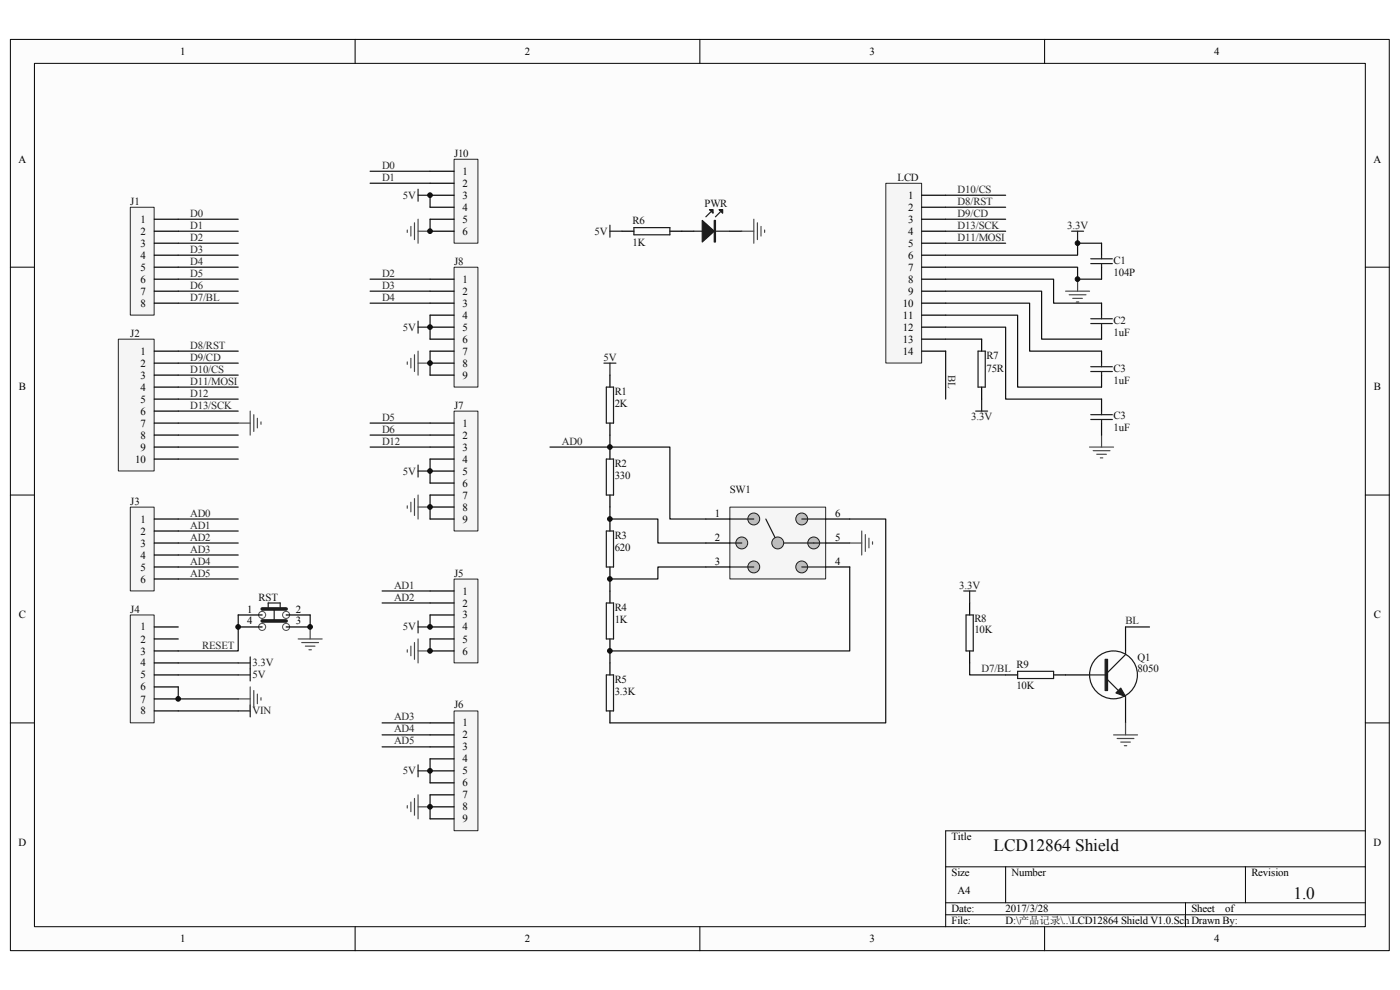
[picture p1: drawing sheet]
<svg xmlns="http://www.w3.org/2000/svg" width="297mm" height="210mm" viewBox="0 0 297 210" stroke-linecap="round" stroke-linejoin="round" font-family="sans-serif">
<path d="M2.2 8.4h292.5v193.3h-292.5z" fill="#fcfcfc"/>
<path d="M2.2 8.4h292.5v193.3h-292.5z" fill="none" stroke="#000" stroke-width=".21"/>
<path d="M7.3 13.5h282.3v183.1h-282.3z" fill="#fcfcfc"/>
<g fill="none" stroke="#000" stroke-width=".21">
<path d="M7.3 13.4h282.3v183.2h-282.3zM75.3 8.3v5.1M148.5 8.3v5.1M221.6 8.3v5.1M2.2 56.7h5.1M289.7 56.7h5M2.2 105h5.1M289.7 105h5M2.2 153.3h5.1M289.7 153.3h5M289.7 176.2h-89.1v20.4M75.3 196.6v5.1"/>
<path d="M148.5 196.6v5.1M200.6 183.9h89.1M200.6 191.5h89.1M200.6 194h89.1M213.3 183.9v7.6M221.6 196.6v5.1M251.5 191.5v5.1M264.2 183.9v7.6"/>
</g>
<path d="M27.7 44h5v22.8h-5z" fill="#f5f5f5"/>
<path d="M27.6 44h5.1v22.8h-5.1z" fill="none" stroke="#262626" stroke-width=".21"/>
<path d="M32.7 46.5h5.1M32.7 49h5.1M32.7 51.6h5.1M32.7 54.1h5.1M32.7 56.7h5.1M32.7 59.2h5.1M32.7 61.8h5.1M32.7 64.3h5.1" fill="none" stroke="#000" stroke-width=".25"/>
<path d="M25.1 72h7.6v27.9h-7.6z" fill="#f5f5f5"/>
<path d="M25.1 71.9h7.6v28h-7.6z" fill="none" stroke="#262626" stroke-width=".21"/>
<path d="M32.7 74.5h5.1M32.7 77h5.1M32.7 79.6h5.1M32.7 82.1h5.1M32.7 84.7h5.1M32.7 87.2h5.1M32.7 89.7h5.1M32.7 92.3h5.1M32.7 94.8h5.1M32.7 97.4h5.1" fill="none" stroke="#000" stroke-width=".25"/>
<path d="M27.7 107.6h5v17.7h-5z" fill="#f5f5f5"/>
<path d="M27.6 107.6h5.1v17.7h-5.1z" fill="none" stroke="#262626" stroke-width=".21"/>
<path d="M32.7 110.1h5.1M32.7 112.6h5.1M32.7 115.2h5.1M32.7 117.7h5.1M32.7 120.3h5.1M32.7 122.8h5.1" fill="none" stroke="#000" stroke-width=".25"/>
<path d="M27.7 130.5h5v22.8h-5z" fill="#f5f5f5"/>
<path d="M27.6 130.5h5.1v22.8h-5.1z" fill="none" stroke="#262626" stroke-width=".21"/>
<g fill="none" stroke="#000" stroke-width=".25">
<path d="M129.4 79.6v2.5M129.4 89.7v2.6M129.4 94.8v2.6M129.4 105v2.6M129.4 110.1v2.5M32.7 133h5.1M32.7 135.5h5.1M32.7 138.1h5.1M129.4 120.3v2.5M129.4 125.4v2.5M129.4 135.5v2.6M32.7 140.6h5.1"/>
<path d="M32.7 143.2h5.1M32.7 145.7h5.1M32.7 148.3h5.1M32.7 150.8h5.1M129.4 140.6v2.6M129.4 150.8v2.5"/>
</g>
<g fill="none" stroke="#0e0e0e" stroke-width=".25">
<path d="M37.8 46.5h12.7M37.8 49h12.7M37.8 51.6h12.7M37.8 54.1h12.7M37.8 56.7h12.7M37.8 59.2h12.7M37.8 61.8h12.7M37.8 64.3h12.7M37.8 74.5h12.7M37.8 77h12.7M37.8 79.6h12.7M37.8 82.1h12.7"/>
<path d="M37.8 84.7h12.7M37.8 87.2h12.7M37.8 89.7h12.7M37.8 110.1h12.7M37.8 112.6h12.7M37.8 115.2h12.7M37.8 117.7h12.7M37.8 120.3h12.7M37.8 122.8h12.7M37.8 140.6h12.7M37.8 143.2h12.7M37.8 150.8h12.7"/>
</g>
<path d="M128.6 97.4h1.6v7.6h-1.6zM128.6 82.1h1.6v7.6h-1.6zM128.6 112.6h1.6v7.7h-1.6zM128.6 127.9h1.6v7.6h-1.6zM50.5 150.8h2.6M53.1 149.5v2.6M128.6 143.2h1.6v7.6h-1.6z" fill="none" stroke="#1c1c1c" stroke-width=".25"/>
<path d="M50.5 89.7h2.6M53.1 87.2v5.1M53.8 88v3.5M54.6 88.7v2.1M55.4 89.5v.5M50.5 148.3h2.6M53.1 145.7v5.1M53.8 146.5v3.5M54.6 147.2v2.1M55.4 148v.5" fill="none" stroke="#4c4c4c" stroke-width=".25"/>
<path d="M154.9 107.6h20.3v15.2h-20.3z" fill="#f5f5f5"/>
<path d="M154.8 107.6h20.4v15.2h-20.4z" fill="none" stroke="#262626" stroke-width=".21"/>
<g fill="#c0c0c0" stroke="#1c1c1c" stroke-width=".21">
<circle cx="159.9" cy="120.3" r="1.26"/>
<circle cx="159.9" cy="110.1" r="1.26"/>
<circle cx="170.1" cy="110.1" r="1.26"/>
<circle cx="170.1" cy="120.3" r="1.26"/>
<circle cx="157.4" cy="115.2" r="1.26"/>
<circle cx="172.6" cy="115.2" r="1.26"/>
</g>
<path d="M154.8 115.2h2.6M154.8 110.1h5.1M162.5 110.1l2.5 5.1h10.2M170.1 110.1h5.1M154.8 120.3h5.1M170.1 120.3h5.1" fill="none" stroke="#1c1c1c" stroke-width=".25"/>
<circle cx="165" cy="115.2" r="1.26" fill="#c0c0c0" stroke="#1c1c1c" stroke-width=".21"/>
<g fill="none" stroke="#000" stroke-width=".25">
<path d="M131.9 49h2.6M142.1 49h5.1M154.8 49h2.6M149.7 110.1h5.1M149.7 115.2h5.1M175.2 110.1h5.1M175.2 115.2h5.1M149.7 120.3h5.1M175.2 120.3h5.1M205.7 127.9v2.5M205.7 138.1v2.5M238.8 133v5.1"/>
<path d="M213.3 143.2h2.6M223.5 143.2h7.6M238.8 148.3v5"/>
</g>
<path d="M129.4 107.6v2.5h10.2v5.1h10.1M180.3 110.1h7.6v43.2h-58.5M149.7 120.3h-10.1v2.5h-10.2v2.6M180.3 120.3v17.8h-50.9v2.5" fill="none" stroke="#0e0e0e" stroke-width=".25"/>
<g fill="none" stroke="#4c4c4c" stroke-width=".25">
<path d="M157.4 49h2.5M159.9 46.5v5.1M160.7 47.3v3.5M161.4 48v2.1M162.2 48.8v.5M180.3 115.2h2.5M182.8 112.6v5.1M183.6 113.4v3.6M184.3 114.2v2M185.1 114.9v.5M236.2 155.9h5.1M237 156.7h3.6"/>
<path d="M237.8 157.4h2M238.5 158.2h.5M238.8 153.3v2.6"/>
</g>
<g fill="none" stroke="#1c1c1c" stroke-width=".25">
<path d="M129.4 47.8v2.5M129.4 49h2.5M134.5 48.3h7.6v1.5h-7.6zM147.2 49h7.6M150.8 45l-1.1 1M152.8 45l-1 1M128.1 77h2.6M129.4 77v2.6M207 87.2h2.5M208.2 84.7v2.5M53.1 139.4v5M204.4 125.4h2.6"/>
<path d="M204.9 130.4h1.6v7.7h-1.6zM205.7 125.4v2.5M238.8 138.1v.7l-3.8 3.9M50.5 143.2h2.6M50.5 140.6h2.6M215.9 142.4h7.6v1.5h-7.6zM231.1 143.2h3.9M235 144.2l2.2 2.3M238.8 147.7v.6"/>
<circle cx="236.2" cy="143.2" r="5.1"/>
</g>
<g fill="#1c1c1c" stroke="#1c1c1c" stroke-width=".25">
<path d="M237.8 146l1 1.7-2.1-.7z"/>
<path d="M149 46.8l2.5 2.2-2.5 2.3z"/>
<path d="M152.5 44.5h.8v.7z"/>
<path d="M150.5 44.5h.8v.7z"/>
<path d="M234.5 139.9h.5v6.6h-.5z" fill-rule="evenodd"/>
<path d="M151.5 46.8h.3v4.5h-.3z" fill-rule="evenodd"/>
</g>
<path d="M187.9 38.9h7.6v38.1h-7.6z" fill="#f5f5f5"/>
<path d="M187.9 38.9h7.6v38.1h-7.6z" fill="none" stroke="#262626" stroke-width=".21"/>
<g fill="none" stroke="#000" stroke-width=".25">
<path d="M195.5 41.4h5.1M195.5 44h5.1M195.5 46.5h5.1M195.5 49h5.1M195.5 51.6h5.1M195.5 54.1h5.1M195.5 56.7h5.1M195.5 59.2h5.1M233.7 51.6v2.5M233.7 56.7v2.5M195.5 61.8h5.1M195.5 64.3h5.1"/>
<path d="M195.5 66.9h5.1M195.5 69.4h5.1M195.5 71.9h5.1M195.5 74.5h5.1M233.7 64.3v2.6M233.7 69.4v2.5M233.7 74.5v2.5M233.7 79.6v2.5M50.5 133h5.1M50.5 130.4h5.1M60.7 133h5.1M60.7 130.4h5.1"/>
</g>
<path d="M200.6 44h12.7M200.6 46.5h12.7M200.6 49h12.7M200.6 51.6h12.7M200.6 41.4h12.7M205.7 140.6v2.6h7.6" fill="none" stroke="#0e0e0e" stroke-width=".25"/>
<g fill="none" stroke="#1c1c1c" stroke-width=".25">
<path d="M227.3 49h2.6M228.6 49v2.6M231.4 55.9h4.6M231.4 54.9h4.6M233.7 54.1v.8M233.7 55.9v.8M231.4 68.6h4.6M231.4 67.6h4.6M231.4 77.8h4.6M231.4 78.8h4.6M233.7 66.9v.7M233.7 68.6v.8"/>
<path d="M233.7 77v.8M233.7 78.8v.8M56.9 129.2v-1.3h2.5v1.3M58.2 129.2v2.5"/>
</g>
<g fill="none" stroke="#4c4c4c" stroke-width=".25">
<path d="M228.6 59.2v2.6M226.1 61.8h5M226.8 62.5h3.6M227.6 63.3h2M228.3 64.1h.6M231.1 94.8h5.1M231.9 95.6h3.6M232.7 96.4h2M233.4 97.1h.5M233.7 92.3v2.5M63.3 135.5h5M64 136.3h3.6"/>
<path d="M64.8 137.1h2M65.5 137.8h.6M65.8 133v2.5"/>
</g>
<g fill="none" stroke="#4c4c4c" stroke-width=".21">
<circle cx="55.6" cy="130.4" r=".75"/>
<circle cx="55.6" cy="133" r=".75"/>
<circle cx="60.7" cy="130.4" r=".75"/>
<circle cx="60.7" cy="133" r=".75"/>
</g>
<path d="M55.6 129.2h5.1M55.6 131.7h5.1" fill="none" stroke="#1c1c1c" stroke-width=".76"/>
<path d="M96.4 122.9h5v17.7h-5z" fill="#f5f5f5"/>
<path d="M96.3 122.8h5.1v17.8h-5.1z" fill="none" stroke="#262626" stroke-width=".21"/>
<path d="M91.2 125.4h5.1M91.2 127.9h5.1M91.2 130.4h5.1M91.2 133h5.1M91.2 135.5h5.1M91.2 138.1h5.1" fill="none" stroke="#000" stroke-width=".25"/>
<path d="M96.4 150.8h5v25.4h-5z" fill="#f5f5f5"/>
<path d="M96.3 150.8h5.1v25.4h-5.1z" fill="none" stroke="#262626" stroke-width=".21"/>
<path d="M91.2 153.3h5.1M91.2 155.9h5.1M91.2 158.4h5.1M91.2 161h5.1M91.2 163.5h5.1M91.2 166.1h5.1M91.2 168.6h5.1M91.2 171.1h5.1M91.2 173.7h5.1" fill="none" stroke="#000" stroke-width=".25"/>
<path d="M65.8 130.4v2.6M91.2 130.4v2.6M91.2 135.5v2.6M91.2 161v5.1M91.2 168.6v5.1" fill="none" stroke="#0e0e0e" stroke-width=".25"/>
<path d="M88.7 131.7v2.6M88.7 133h2.5M88.7 162.2v2.6M88.7 163.5h2.5" fill="none" stroke="#1c1c1c" stroke-width=".25"/>
<path d="M86.4 170.9v.5M87.2 170.1v2.1M87.9 169.4v3.5M88.7 168.6v5.1M88.7 171.1h2.5" fill="none" stroke="#4c4c4c" stroke-width=".25"/>
<path d="M96.4 56.7h5v25.4h-5z" fill="#f5f5f5"/>
<path d="M96.3 56.7h5.1v25.4h-5.1z" fill="none" stroke="#262626" stroke-width=".21"/>
<path d="M91.2 59.2h5.1M91.2 61.8h5.1M91.2 64.3h5.1M91.2 66.9h5.1M91.2 69.4h5.1M91.2 71.9h5.1M91.2 74.5h5.1M91.2 77h5.1M91.2 79.6h5.1" fill="none" stroke="#000" stroke-width=".25"/>
<path d="M96.4 87.2h5v25.4h-5z" fill="#f5f5f5"/>
<path d="M96.3 87.2h5.1v25.4h-5.1z" fill="none" stroke="#262626" stroke-width=".21"/>
<g fill="none" stroke="#000" stroke-width=".25">
<path d="M208.2 71.9v2.6M91.2 89.7h5.1M91.2 92.3h5.1M91.2 94.8h5.1M91.2 97.4h5.1M91.2 99.9h5.1M208.2 82.1v2.6M233.7 84.7v2.5M233.7 89.7v2.6M91.2 102.5h5.1M91.2 105h5.1M91.2 107.6h5.1"/>
<path d="M91.2 110.1h5.1"/>
</g>
<g fill="none" stroke="#0e0e0e" stroke-width=".25">
<path d="M78.5 59.2h12.7M200.6 59.2h22.9v5.1h10.2M78.5 61.8h12.7M78.5 64.3h12.7M91.2 66.9v5M91.2 74.5v5.1M200.6 61.8h20.4v10.1h12.7M200.6 64.3h17.8v10.2h15.3M200.6 66.9h15.3v15.2h17.8M200.6 69.4h12.7v15.3h20.4M200.6 74.5v10.2M200.6 71.9h7.6"/>
<path d="M37.8 94.8h12.7M37.8 97.4h12.7M78.5 89.7h12.7M78.5 92.3h12.7M78.5 94.8h12.7M91.2 97.4v5.1M91.2 105v5.1M81.1 125.4h10.1M81.1 127.9h10.1M238.8 133h5.1M81.1 153.3h10.1M81.1 155.9h10.1"/>
<path d="M81.1 158.4h10.1"/>
</g>
<path d="M88.7 68.1v2.6M88.7 69.4h2.5M207.5 74.5h1.5v7.6h-1.5zM88.7 98.6v2.6M88.7 99.9h2.5M231.4 88h4.6M231.4 89h4.6M233.7 87.2v.8M233.7 89v.7" fill="none" stroke="#1c1c1c" stroke-width=".25"/>
<g fill="none" stroke="#4c4c4c" stroke-width=".25">
<path d="M86.4 76.8v.5M87.2 76v2M87.9 75.2v3.6M88.7 74.5v5.1M88.7 77h2.5M86.4 107.3v.5M87.2 106.5v2.1M87.9 105.8v3.5M88.7 105v5.1M88.7 107.6h2.5M86.4 137.8v.5M87.2 137.1v2"/>
<path d="M87.9 136.3v3.6M88.7 135.5v5.1M88.7 138.1h2.5"/>
</g>
<path d="M96.4 33.8h5v17.8h-5z" fill="#f5f5f5"/>
<path d="M96.3 33.8h5.1v17.8h-5.1z" fill="none" stroke="#262626" stroke-width=".21"/>
<path d="M91.2 36.3h5.1M91.2 38.9h5.1M91.2 41.4h5.1M91.2 44h5.1M91.2 46.5h5.1M91.2 49h5.1" fill="none" stroke="#000" stroke-width=".25"/>
<path d="M78.5 36.3h12.7M78.5 38.9h12.7M91.2 41.4v2.6M91.2 46.5v2.5M200.6 56.7h28v2.5h5.1M233.7 51.6h-5.1v2.5h-28M37.8 92.3h12.7M116.7 94.8h25.4v15.3h7.6M129.4 92.3v2.5M50.5 130.4v7.7h-12.7M37.8 145.7v2.6h12.7" fill="none" stroke="#0e0e0e" stroke-width=".25"/>
<path d="M88.7 40.1v2.6M88.7 41.4h2.5" fill="none" stroke="#1c1c1c" stroke-width=".25"/>
<path d="M86.4 48.8v.5M87.2 48v2.1M87.9 47.3v3.5M88.7 46.5v5.1M88.7 49h2.5" fill="none" stroke="#4c4c4c" stroke-width=".25"/>
<g fill="#0e0e0e" stroke="#0e0e0e" stroke-width=".21">
<circle cx="37.8" cy="148.2" r=".5"/>
<circle cx="50.5" cy="133" r=".5"/>
<circle cx="65.8" cy="133" r=".5"/>
<circle cx="91.2" cy="171.1" r=".5"/>
<circle cx="91.2" cy="163.5" r=".5"/>
<circle cx="91.2" cy="138.1" r=".5"/>
<circle cx="91.2" cy="133" r=".5"/>
<circle cx="91.2" cy="107.5" r=".5"/>
<circle cx="91.2" cy="99.9" r=".5"/>
<circle cx="91.2" cy="77" r=".5"/>
<circle cx="91.2" cy="69.4" r=".5"/>
<circle cx="91.2" cy="49" r=".5"/>
<circle cx="91.2" cy="41.4" r=".5"/>
<circle cx="129.4" cy="138.1" r=".5"/>
<circle cx="129.4" cy="122.8" r=".5"/>
<circle cx="129.4" cy="110.1" r=".5"/>
<circle cx="129.4" cy="94.8" r=".5"/>
<circle cx="228.6" cy="59.2" r=".5"/>
<circle cx="228.6" cy="51.6" r=".5"/>
</g>
<g font-size="3.7" fill="#0e0e0e">
<text x="210.8" y="180.5">LCD12864 Shield</text>
<text x="274.4" y="190.7">1.0</text>
</g>
<g font-size="2.3">
<text x="38.2" y="11.6">1</text>
<text x="111.4" y="11.6">2</text>
<text x="184.5" y="11.6">3</text>
<text x="257.6" y="11.6">4</text>
<text x="4" y="34.5">A</text>
<text x="291.4" y="34.5">A</text>
<text x="98.1" y="37.1">1</text>
<text x="98.1" y="39.6">2</text>
<text x="29.8" y="47.3">1</text>
<text x="98.1" y="42.2">3</text>
<text x="98.1" y="44.7">4</text>
<text x="98.1" y="47.3">5</text>
<text x="192.6" y="42.2">1</text>
<text x="192.6" y="44.7">2</text>
<text x="192.6" y="47.3">3</text>
<text x="29.8" y="49.8">2</text>
<text x="29.8" y="52.4">3</text>
<text x="98.1" y="49.8">6</text>
<text x="192.6" y="49.8">4</text>
<text x="192.6" y="52.4">5</text>
<text x="29.8" y="54.9">4</text>
<text x="29.8" y="57.4">5</text>
<text x="29.8" y="60">6</text>
<text x="98.1" y="60">1</text>
<text x="192.6" y="54.9">6</text>
<text x="192.6" y="57.4">7</text>
<text x="192.6" y="60">8</text>
<text x="29.8" y="62.5">7</text>
<text x="29.8" y="65.1">8</text>
<text x="98.1" y="62.5">2</text>
<text x="98.1" y="65.1">3</text>
<text x="191.5" y="65.1">10</text>
<text x="192.6" y="62.5">9</text>
<text x="98.1" y="67.6">4</text>
<text x="98.1" y="70.2">5</text>
<text x="191.5" y="67.6">11</text>
<text x="191.5" y="70.2">12</text>
<text x="29.8" y="75.2">1</text>
<text x="29.8" y="77.8">2</text>
<text x="98.1" y="72.7">6</text>
<text x="98.1" y="75.2">7</text>
<text x="98.1" y="77.8">8</text>
<text x="191.5" y="72.7">13</text>
<text x="191.5" y="75.2">14</text>
<text x="4" y="82.8">B</text>
<text x="29.8" y="80.3">3</text>
<text x="29.8" y="82.9">4</text>
<text x="98.1" y="80.3">9</text>
<text x="291.4" y="82.8">B</text>
<text x="29.8" y="85.4">5</text>
<text x="29.8" y="88">6</text>
<text x="29.8" y="90.5">7</text>
<text x="29.8" y="93.1">8</text>
<text x="29.8" y="95.6">9</text>
<text x="98.1" y="90.5">1</text>
<text x="98.1" y="93.1">2</text>
<text x="98.1" y="95.6">3</text>
<text x="28.7" y="98.1">10</text>
<text x="98.1" y="98.1">4</text>
<text x="98.1" y="100.7">5</text>
<text x="98.1" y="103.2">6</text>
<text x="98.1" y="105.8">7</text>
<text x="29.8" y="110.9">1</text>
<text x="29.8" y="113.4">2</text>
<text x="98.1" y="108.3">8</text>
<text x="98.1" y="110.9">9</text>
<text x="151.7" y="109.6">1</text>
<text x="177.2" y="109.6">6</text>
<text x="29.8" y="115.9">3</text>
<text x="29.8" y="118.5">4</text>
<text x="151.7" y="114.7">2</text>
<text x="151.7" y="119.7">3</text>
<text x="177.2" y="119.7">4</text>
<text x="177.2" y="114.7">5</text>
<text x="29.8" y="121">5</text>
<text x="29.8" y="123.6">6</text>
<text x="4" y="131.2">C</text>
<text x="52.5" y="129.9">1</text>
<text x="62.7" y="129.9">2</text>
<text x="98.1" y="126.1">1</text>
<text x="98.1" y="128.7">2</text>
<text x="98.1" y="131.2">3</text>
<text x="291.4" y="131.2">C</text>
<text x="29.8" y="133.7">1</text>
<text x="29.8" y="136.3">2</text>
<text x="52.5" y="132.5">4</text>
<text x="62.7" y="132.5">3</text>
<text x="98.1" y="133.7">4</text>
<text x="98.1" y="136.3">5</text>
<text x="29.8" y="138.8">3</text>
<text x="29.8" y="141.4">4</text>
<text x="29.8" y="143.9">5</text>
<text x="98.1" y="138.8">6</text>
<text x="29.8" y="146.5">6</text>
<text x="29.8" y="149">7</text>
<text x="29.8" y="151.6">8</text>
<text x="98.1" y="154.1">1</text>
<text x="98.1" y="156.6">2</text>
<text x="98.1" y="159.2">3</text>
<text x="98.1" y="161.7">4</text>
<text x="98.1" y="164.3">5</text>
<text x="98.1" y="166.8">6</text>
<text x="98.1" y="169.4">7</text>
<text x="98.1" y="171.9">8</text>
<text x="4" y="179.5">D</text>
<text x="98.1" y="174.4">9</text>
<text x="201.9" y="178.2">Title</text>
<text x="291.4" y="179.5">D</text>
<text x="201.9" y="185.8">Size</text>
<text x="214.6" y="185.8">Number</text>
<text x="265.5" y="185.8">Revision</text>
<text x="203.1" y="189.7">A4</text>
<text x="201.9" y="193.5">Date:</text>
<text x="201.9" y="196">File:</text>
<text x="213.3" y="193.5">2017/3/28</text>
<text x="213.3" y="196">D:\产品记录\..\LCD12864 Shield V1.0.SchDrawn By:</text>
<text x="252.8" y="193.5">Sheet</text>
<text x="259.9" y="193.5">of</text>
<text x="38.2" y="199.9">1</text>
<text x="111.4" y="199.9">2</text>
<text x="184.5" y="199.9">3</text>
<text x="257.6" y="199.9">4</text>
</g>
<g font-size="2.3" fill="#262626">
<text x="81.1" y="35.8">D0</text>
<text x="81.1" y="38.4">D1</text>
<text x="203.1" y="40.9">D10/CS</text>
<text x="40.4" y="46">D0</text>
<text x="203.1" y="46">D9/CD</text>
<text x="203.1" y="43.4">D8/RST</text>
<text x="40.4" y="51.1">D2</text>
<text x="40.4" y="53.6">D3</text>
<text x="40.4" y="48.5">D1</text>
<text x="203.1" y="48.5">D13/SCK</text>
<text x="203.1" y="51.1">D11/MOSI</text>
<text x="40.4" y="56.2">D4</text>
<text x="40.4" y="58.7">D5</text>
<text x="81.1" y="58.7">D2</text>
<text x="40.4" y="61.2">D6</text>
<text x="40.4" y="63.8">D7/BL</text>
<text x="81.1" y="61.2">D3</text>
<text x="81.1" y="63.8">D4</text>
<text x="40.4" y="74">D8/RST</text>
<text x="40.4" y="76.5">D9/CD</text>
<text x="40.4" y="79.1">D10/CS</text>
<text x="40.4" y="81.6">D11/MOSI</text>
<text x="201.2" y="79.6" transform="rotate(90 201.2 79.6)">BL</text>
<text x="40.4" y="84.1">D12</text>
<text x="40.4" y="86.7">D13/SCK</text>
<text x="81.1" y="89.2">D5</text>
<text x="81.1" y="91.8">D6</text>
<text x="81.1" y="94.3">D12</text>
<text x="119.2" y="94.3">AD0</text>
<text x="40.4" y="109.6">AD0</text>
<text x="40.4" y="112.1">AD1</text>
<text x="40.4" y="114.7">AD2</text>
<text x="40.4" y="117.2">AD3</text>
<text x="40.4" y="119.7">AD4</text>
<text x="40.4" y="122.3">AD5</text>
<text x="83.6" y="124.8">AD1</text>
<text x="83.6" y="127.4">AD2</text>
<text x="42.9" y="137.6">RESET</text>
<text x="238.8" y="132.5">BL</text>
<text x="208.2" y="142.6">D7/BL</text>
<text x="83.6" y="152.8">AD3</text>
<text x="83.6" y="155.4">AD4</text>
<text x="83.6" y="157.9">AD5</text>
</g>
<g font-size="2.3" fill="#0e0e0e">
<text x="96.3" y="33.3">J10</text>
<text x="190.4" y="38.4">LCD</text>
<text x="27.6" y="43.4">J1</text>
<text x="134.2" y="47.5">R6</text>
<text x="149.5" y="44">PWR</text>
<text x="134.2" y="52.1">1K</text>
<text x="96.3" y="56.2">J8</text>
<text x="236.2" y="55.9">C1</text>
<text x="236.2" y="58.5">104P</text>
<text x="27.6" y="71.4">J2</text>
<text x="236.2" y="68.6">C2</text>
<text x="236.2" y="71.2">1uF</text>
<text x="209.3" y="76.3">R7</text>
<text x="130.4" y="83.9">R1</text>
<text x="209.3" y="78.8">75R</text>
<text x="236.2" y="78.8">C3</text>
<text x="236.2" y="81.4">1uF</text>
<text x="96.3" y="86.7">J7</text>
<text x="130.4" y="86.4">2K</text>
<text x="236.2" y="89">C3</text>
<text x="236.2" y="91.5">1uF</text>
<text x="130.4" y="99.2">R2</text>
<text x="130.4" y="101.7">330</text>
<text x="27.6" y="107">J3</text>
<text x="154.8" y="104.5">SW1</text>
<text x="130.4" y="114.4">R3</text>
<text x="130.4" y="117">620</text>
<text x="96.3" y="122.3">J5</text>
<text x="27.6" y="129.9">J4</text>
<text x="54.9" y="127.4">RST</text>
<text x="130.4" y="129.7">R4</text>
<text x="206.7" y="132">R8</text>
<text x="130.4" y="132.2">1K</text>
<text x="206.7" y="134.2">10K</text>
<text x="215.6" y="141.6">R9</text>
<text x="241.3" y="140.1">Q1</text>
<text x="241.3" y="142.6">8050</text>
<text x="130.4" y="144.9">R5</text>
<text x="130.4" y="147.5">3.3K</text>
<text x="215.6" y="146.2">10K</text>
<text x="96.3" y="150.3">J6</text>
</g>
<g font-size="2.3" fill="#1c1c1c">
<text x="85.5" y="42.2">5V</text>
<text x="126.1" y="49.8">5V</text>
<text x="226.4" y="48.5">3.3V</text>
<text x="85.5" y="70.2">5V</text>
<text x="128" y="76.5">5V</text>
<text x="206" y="89.2">3.3V</text>
<text x="85.5" y="100.7">5V</text>
<text x="203.5" y="124.8">3.3V</text>
<text x="85.5" y="133.7">5V</text>
<text x="53.6" y="143.9">5V</text>
<text x="53.6" y="141.4">3.3V</text>
<text x="53.6" y="151.6">VIN</text>
<text x="85.5" y="164.3">5V</text>
</g>
</svg>
